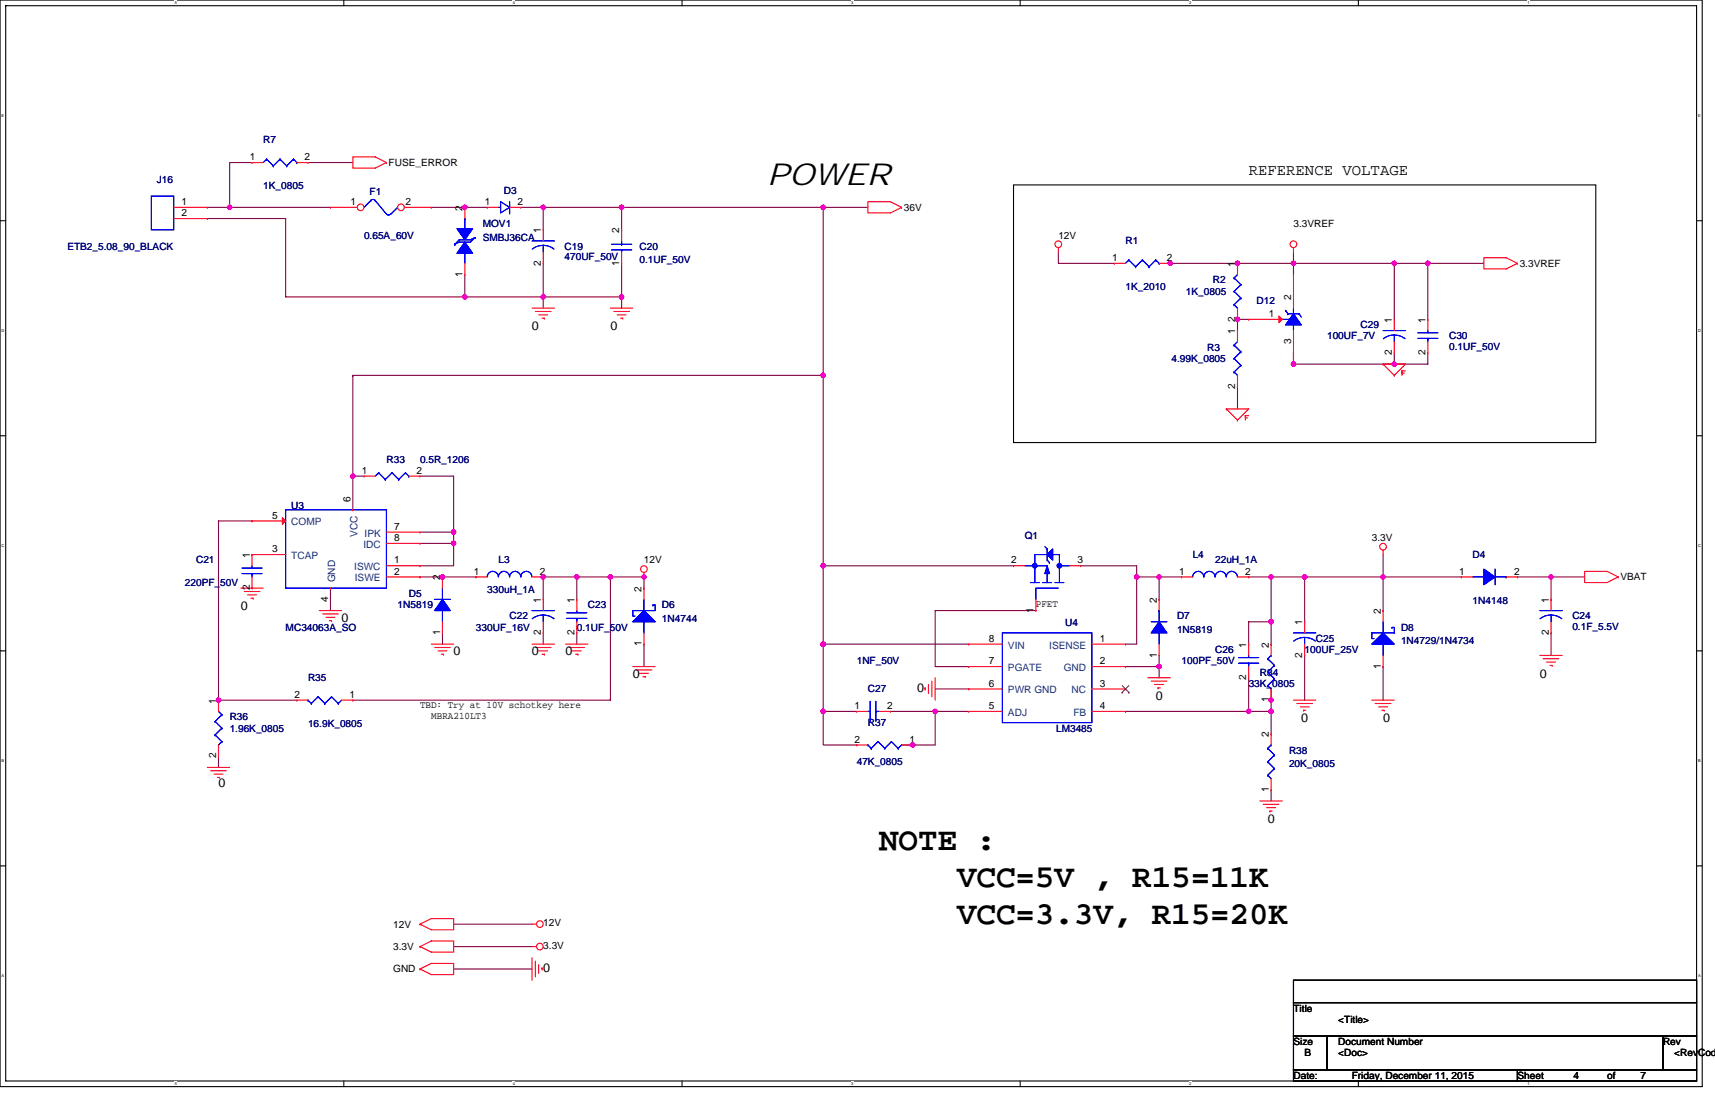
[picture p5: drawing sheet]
<svg xmlns="http://www.w3.org/2000/svg" width="432mm" height="279mm" viewBox="0 0 432 279" stroke-linecap="round" stroke-linejoin="round" font-family="sans-serif">
<path d="M0 0h428.6v273.5h-428.6zM1.4 1.4h425.8v270.7h-425.8z" fill="none" stroke="#000" stroke-width=".28"/>
<g fill="#fff">
<path d="M44 .2h.6v1.1h-.6z"/>
<path d="M44 272.3h.6v1.1h-.6z"/>
</g>
<path d="M86.6 0v1.4M86.6 272.1v1.4" fill="none" stroke="#000" stroke-width=".28"/>
<g fill="#fff">
<path d="M129.1 .2h.6v1.1h-.6z"/>
<path d="M129.1 272.3h.6v1.1h-.6z"/>
</g>
<path d="M171.7 0v1.4M171.7 272.1v1.4" fill="none" stroke="#000" stroke-width=".28"/>
<g fill="#fff">
<path d="M214.3 .2h.5v1.1h-.5z"/>
<path d="M214.3 272.3h.5v1.1h-.5z"/>
</g>
<path d="M256.9 0v1.4M256.9 272.1v1.4" fill="none" stroke="#000" stroke-width=".28"/>
<g fill="#fff">
<path d="M299.4 .2h.6v1.1h-.6z"/>
<path d="M299.4 272.3h.6v1.1h-.6z"/>
</g>
<path d="M342 0v1.4M342 272.1v1.4" fill="none" stroke="#000" stroke-width=".28"/>
<g fill="#fff">
<path d="M384.6 .2h.5v1.1h-.5z"/>
<path d="M384.6 272.3h.5v1.1h-.5z"/>
<path d="M.4 28.5h.6v1.1h-.6z"/>
<path d="M427.5 28.5h.7v1.1h-.7z"/>
<path d="M.4 82.6h.7v1.1h-.7z"/>
<path d="M427.5 82.6h.7v1.1h-.7z"/>
</g>
<path d="M0 55.6h1.4M427.2 55.6h1.4" fill="none" stroke="#000" stroke-width=".28"/>
<g fill="#fff">
<path d="M.4 136.7h.7v1.2h-.7z"/>
<path d="M427.5 136.7h.7v1.2h-.7z"/>
</g>
<path d="M0 109.7h1.4M427.2 109.7h1.4" fill="none" stroke="#000" stroke-width=".28"/>
<g fill="#fff">
<path d="M.4 190.9h.6v1.1h-.6z"/>
<path d="M427.5 190.9h.7v1.1h-.7z"/>
</g>
<path d="M0 163.8h1.4M427.2 163.8h1.4" fill="none" stroke="#000" stroke-width=".28"/>
<g fill="#fff">
<path d="M.4 245h.6v1.1h-.6z"/>
<path d="M427.5 245h.7v1.1h-.7z"/>
</g>
<path d="M255.2 46.5h146.6v64.9h-146.6zM0 218h1.4M427.2 218h1.4M325.7 246.7h101.5v5.7h-101.5zM325.7 252.4h101.5v8.4h-101.5zM325.7 260.8h8.4v8.5h-8.4zM325.7 269.3h56.4v2.8h-56.4zM334.1 260.8h84.6v8.5h-84.6zM382.1 269.3h45.1v2.8h-45.1zM418.7 260.8h8.5v8.5h-8.5z" fill="none" stroke="#000" stroke-width=".28"/>
<g fill="none" stroke="#800040" stroke-width=".28">
<path d="M52.2 55h19.7v19.7h45.1M57.8 52.2h.1M57.8 52.2h25.4M63.5 40.9h-5.7v11.3h-5.6M77.6 40.9h11.2M108.6 52.2h8.4M117 52.2h.1M117 52.2h5.7M131.1 52.2h5.7M136.8 52.2v5.6M136.8 52.2h.1M136.8 52.2h81.7"/>
<path d="M156.5 52.2v5.6M156.5 52.2h.1M207.3 52.2h.1M207.3 52.2v42.3h-118.5M117 74.7h.1M117 69.1v5.6M117 74.7h39.5M136.8 74.7h.1M136.8 66.3v11.3M156.5 74.7v2.9M156.5 66.3v8.4M266.5 63.5v2.8h14.1"/>
<path d="M294.7 66.3h.1M294.7 66.3h78.9M311.6 66.3h.1M325.7 66.3v2.8M325.7 66.3h.1M325.7 63.5v2.8M351 66.3h.1M351 66.3v14.1M359.5 66.3h.1M359.5 66.3v14.1M88.8 94.5h.1M88.8 94.5v25.3"/>
<path d="M207.3 94.5h.1M207.3 94.5v47.9M311.6 80.4v2.8M311.6 80.4h.1M311.6 97.3v5.6M311.6 80.4h2.8M325.7 88.8v2.9M325.7 91.7h.1M325.7 91.7h25.3M351 88.8v2.9M359.5 88.8v2.9h-8.5M88.8 119.8v8.5"/>
<path d="M88.8 119.8h2.9M105.7 119.8h8.5v14.1M55 131.1h.1M55 131.1v45.1h19.7M55 131.1h8.5M105.7 133.9h8.5M105.7 136.8h8.5M114.2 136.8h.1M114.2 133.9v8.5h-8.5M114.2 133.9h.1M348.2 139.6v5.6M83.2 148v5.7"/>
<path d="M105.7 145.2h5.7M111.4 145.2h.1M111.4 159.3v2.8M111.4 145.2h8.4M136.8 159.3v2.8M136.8 145.2v5.7M136.8 145.2h.1M136.8 145.2h25.3M145.2 145.2h.1M145.2 145.2v5.7M145.2 159.3v2.8M153.7 145.2h.1"/>
<path d="M153.7 145.2v31h-64.9M162.1 145.2h.1M162.1 145.2v2.8M207.3 142.4v19.7M207.3 142.4h.1M207.3 142.4h47.9M260.8 153.7h-25.3v14.1h8.4M272.1 142.4h14.1v2.8M286.2 145.2h.1M286.2 145.2v16.9h-2.8M286.2 145.2h5.6M291.8 145.2h.1"/>
<path d="M291.8 145.2h5.7M291.8 145.2v5.7M314.4 145.2h5.6M320 156.5h-5.6v5.6M320 145.2v16.9M320 145.2h.1M320 145.2h28.2M328.5 145.2h.1M328.5 145.2v11.3M348.2 145.2h19.8M348.2 145.2v8.5M382.1 145.2h8.4"/>
<path d="M390.5 159.3v5.7M390.5 145.2h.1M390.5 145.2h8.5M390.5 145.2v5.7M162.1 162.1v5.7M207.3 179.1v8.4h8.4M207.3 179.1h.1M207.3 162.1v17h8.4M207.3 162.1h.1M207.3 162.1h36.6M224.2 179.1h11.3M235.5 179.1h8.4"/>
<path d="M235.5 179.1h.1M235.5 173.4h8.4M235.5 179.1v8.4h-5.7M283.4 179.1h31M283.4 167.8h.1M283.4 167.8h8.4M291.8 165v2.8M291.8 167.8v2.8M314.4 170.6v8.5M314.4 179.1h.1M314.4 179.1h5.6M320 173.4v2.8"/>
<path d="M320 176.2h.1M320 179.1v5.6M320 176.2v2.9M328.5 165v11.2M348.2 167.8v8.4M55 190.3v2.9M227 187.5h2.8M229.8 187.5h.1M320 198.8v2.8M114.2 238.3h19.7M114.2 232.6h19.7M114.2 243.9h19.7"/>
</g>
<g fill="#f0f" stroke="#f0f" stroke-width=".28">
<circle cx="156.5" cy="74.7" r=".56"/>
<circle cx="136.8" cy="74.7" r=".55"/>
<circle cx="117" cy="74.7" r=".55"/>
<circle cx="57.8" cy="52.2" r=".56"/>
<circle cx="207.2" cy="52.2" r=".55"/>
<circle cx="117" cy="52.2" r=".55"/>
<circle cx="136.8" cy="52.2" r=".55"/>
<circle cx="390.5" cy="145.2" r=".55"/>
<circle cx="162.1" cy="145.2" r=".55"/>
<circle cx="153.7" cy="145.2" r=".55"/>
<circle cx="114.2" cy="136.8" r=".56"/>
<circle cx="55" cy="176.2" r=".55"/>
<circle cx="145.2" cy="145.2" r=".55"/>
<circle cx="111.4" cy="145.2" r=".55"/>
<circle cx="114.2" cy="133.9" r=".56"/>
<circle cx="136.8" cy="145.2" r=".55"/>
<circle cx="320" cy="176.2" r=".55"/>
<circle cx="286.2" cy="145.2" r=".55"/>
<circle cx="291.8" cy="145.2" r=".55"/>
<circle cx="207.2" cy="142.4" r=".56"/>
<circle cx="235.4" cy="179" r=".55"/>
<circle cx="229.8" cy="187.5" r=".55"/>
<circle cx="320" cy="156.5" r=".56"/>
<circle cx="320" cy="179" r=".55"/>
<circle cx="314.4" cy="179" r=".55"/>
<circle cx="207.2" cy="179" r=".55"/>
<circle cx="207.2" cy="162.1" r=".55"/>
<circle cx="328.5" cy="145.2" r=".55"/>
<circle cx="348.2" cy="145.2" r=".55"/>
<circle cx="291.8" cy="167.8" r=".55"/>
<circle cx="320" cy="145.2" r=".55"/>
<circle cx="207.2" cy="94.5" r=".55"/>
<circle cx="156.5" cy="52.2" r=".56"/>
<circle cx="88.8" cy="119.8" r=".55"/>
<circle cx="351" cy="66.3" r=".55"/>
<circle cx="325.7" cy="66.3" r=".56"/>
<circle cx="311.6" cy="66.3" r=".56"/>
<circle cx="359.5" cy="66.3" r=".55"/>
<circle cx="351" cy="91.6" r=".55"/>
<circle cx="325.7" cy="91.6" r=".56"/>
<circle cx="311.6" cy="80.4" r=".56"/>
<circle cx="294.6" cy="66.3" r=".55"/>
</g>
<g fill="none" stroke="#f00" stroke-width=".28">
<path d="M88.8 39.5h5.7l2.8 1.4-2.8 1.4h-5.7zM97.3 40.9h.1M136.8 57.8h.1M136.8 57.8v2.8M218.5 50.8h5.7l2.8 1.4-2.8 1.4h-5.7zM227 52.2h.1M133.9 77.6h5.7M134.8 78.4h3.9M135.6 79.2h2.3M136.8 66.3h.1M136.8 63.5v2.8M153.7 77.6h5.6"/>
<path d="M154.5 78.4h4M155.4 79.2h2.2M266.5 62.3v1.2M325.7 62.3v1.2M373.6 64.9h5.6l2.9 1.4-2.9 1.4h-5.6zM382.1 66.3h.1M136.5 80.1h.6M137.1 80.1h.1M156.2 80.1h.6M156.8 80.1h.1M348.2 91.7h5.7l-2.9 2.8M348.2 91.7h.1"/>
<path d="M348.2 91.7l2.8 2.8M351 94.5h.1M351 80.4h.1M351 88.8h.1M351 80.4v2.8M351 86v2.8M353 93.3h.9M353 93.6v-.3v1.2M353 93.9h.1M353 93.9h.6M308.8 102.9h5.6l-2.8 2.8M308.8 102.9h.1"/>
<path d="M308.8 102.9l2.8 2.8M311.6 105.7h.1M313.5 104.6h.9M313.5 104.9v-.3v1.1M313.5 105.2h.6M348.2 138.5v1.1M60.6 148h5.7M61.5 148.9h3.9M62.3 149.7h2.3M63.2 150.6h.6M63.8 150.6h.1M80.4 153.7h5.6"/>
<path d="M81.2 154.5h4M82.1 155.4h2.2M82.9 156.2h.6M83.5 156.2h.1M162.1 144.1v1.1M399 143.8h5.6l2.8 1.4-2.8 1.4h-5.6zM407.4 145.2h.1M55 176.2h.1M55 176.2v2.9M74.7 176.2h.1M74.7 176.2h2.9M86 176.2h2.8"/>
<path d="M88.8 176.2h.1M108.6 162.1h5.6M109.4 163h4M110.3 163.8h2.2M111.1 164.7h.6M111.7 164.7h.1M133.9 162.1h5.7M134.8 163h3.9M135.6 163.8h2.3M136.5 164.7h.6M137.1 164.7h.1M142.4 162.1h5.6"/>
<path d="M143.3 163h3.9M144.1 163.8h2.2M144.9 164.7h.6M145.5 164.7h.1M159.3 167.8h5.7M160.2 168.6h3.9M161 169.5h2.3M161.9 170.3h.5M162.4 170.3h.1M232.9 173.1h.1M232.9 173.1v.6M233.8 172.3v2.2"/>
<path d="M234.6 171.4v4M235.5 170.6v5.6M289 170.6h5.7M289.9 171.4h3.9M290.7 172.3h2.3M291.5 173.1h.1M291.5 173.1h.6M325.7 176.2h5.6M326.5 177.1h4M327.4 177.9h2.2M328.2 178.8h.1M328.2 178.8h.6"/>
<path d="M345.4 176.2h5.6M346.2 177.1h4M347.1 177.9h2.3M347.9 178.8h.6M348.5 178.8h.1M387.7 165h5.6M388.5 165.8h4M389.4 166.7h2.2M390.2 167.5h.6M390.8 167.5h.1M52.2 193.2h5.6M53 194h4"/>
<path d="M53.9 194.9h2.2M54.7 195.7h.6M55 190.3h.1M55 187.5v2.8M55.3 195.7h.1M317.2 201.6h5.7M318.1 202.5h3.9M318.9 203.3h2.3M319.7 204.2h.1M319.7 204.2h.6M105.7 238.3l2.9-1.4h5.6v2.8h-5.6zM105.7 238.3h.1"/>
<path d="M105.7 232.6l2.9-1.4h5.6v2.8h-5.6zM105.7 232.6h.1M133.9 238.3h1.2M133.9 232.6h1.2M105.7 243.9l2.9-1.4h5.6v2.8h-5.6zM105.7 243.9h.1M133.9 241.1v5.6M134.8 241.9v4M135.6 242.8v2.2M136.5 243.6h.1M136.5 243.6v.6"/>
<circle cx="266.5" cy="61.5" r=".84"/>
<circle cx="325.7" cy="61.5" r=".84"/>
<circle cx="348.2" cy="137.6" r=".84"/>
<circle cx="162.1" cy="143.2" r=".84"/>
<circle cx="135.9" cy="238.3" r=".84"/>
<circle cx="135.9" cy="232.6" r=".84"/>
</g>
<g fill="none" stroke="#00f" stroke-width=".28">
<path d="M93.3 50.5l.6-.3 .6 .3M93.3 50.5h.1M93.3 50.5l-1.6 1.7M94.5 50.5h.1M94.5 50.5l2.8 3.4M97.3 53.8a.55 .55 0 0 0 .5 .3 .55 .55 0 0 0 .5-.3M100.1 52.2h.1M100.1 52.2l-1.7 1.7M133.9 60.6h5.7M136.8 61.8l1.4 .2 1.3 .7M136.8 61.8l-1.5 .2-1.3 .7M136.8 61.8v1.7"/>
<path d="M348.2 83.2h5.7M351 84.3l1.5 .3 1.3 .7M351 84.3l-1.4 .3-1.3 .7M351 84.3v1.7M55 179.1l.9 .8M55.9 179.9h.1M55.9 179.9l-1.7 1.7M77.6 176.2h.1M77.6 176.2l.8 .9M78.4 177.1h.1M80.1 175.4h.1M80.1 175.4l1.7 1.7"/>
<path d="M80.1 175.4l-1.7 1.7M81.8 177.1h.1M83.5 175.4h.1M83.5 175.4l1.7 1.7M83.5 175.4l-1.7 1.7M85.2 177.1h.1M86 176.2l-.8 .9M54.2 181.6h.1M54.2 185h.1M54.2 181.6l1.7 1.7M54.2 185l1.7 1.7M55 187.5h.1"/>
<path d="M55.9 183.3h.1M55.9 186.7h.1M55.9 183.3l-1.7 1.7M55.9 186.7l-.9 .8"/>
</g>
<circle cx="90.8" cy="52.2" r=".84" fill="#fff" stroke="#f00" stroke-width=".28"/>
<path d="M83.2 52.2h.1M83.2 52.2h6.8" fill="none" stroke="#f00" stroke-width=".28"/>
<circle cx="101" cy="52.2" r=".84" fill="#fff" stroke="#f00" stroke-width=".28"/>
<g fill="none" stroke="#f00" stroke-width=".28">
<path d="M43.7 52.2h8.5M43.7 55h8.5M52.2 52.2h.1M52.2 55h.1M63.5 40.9h.1M63.5 40.9h2.8M74.7 40.9h2.9M77.6 40.9h.1M101.8 52.2h6.8M108.6 52.2h.1M117 52.2h.1M117 52.2v2.8"/>
<path d="M122.7 52.2h.1M122.7 52.2h2.8M128.3 52.2h2.8M131.1 52.2h.1M156.5 57.8h.1M156.5 57.8v2.8M117 69.1h.1M117 66.3v2.8M156.5 66.3h.1M156.5 63.5v2.8M280.6 66.3h.1M280.6 66.3h2.8"/>
<path d="M291.8 66.3h2.9M294.7 66.3h.1M311.6 66.3h.1M311.6 66.3v2.8M311.6 77.6v2.8M325.7 69.1h.1M325.7 69.1v8.5M311.6 83.2h.1M311.6 97.3h.1M311.6 80.4h.1M311.6 83.2v2.8M311.6 94.5v2.8"/>
<path d="M314.4 80.4h.1M314.4 80.4h8.5M325.7 91.7h.1M325.7 83.2v8.5M359.5 80.4h.1M359.5 88.8h.1M359.5 80.4v2.8M359.5 86v2.8M91.7 119.8h.1M91.7 119.8h2.8M102.9 119.8h2.8M105.7 119.8h.1"/>
<path d="M63.5 139.6h.1M63.5 131.1h.1M63.5 139.6v2.8M63.5 131.1h8.4M63.5 139.6h8.4M88.8 128.3h.1M97.3 133.9h8.4M97.3 136.8h8.4M105.7 133.9h.1M105.7 136.8h.1M63.5 148h.1M63.5 145.2v2.8"/>
<path d="M83.2 148h.1M97.3 145.2h8.4M97.3 142.4h8.4M105.7 142.4h.1M105.7 145.2h.1M111.4 159.3h.1M111.4 145.2h.1M111.4 145.2v2.8M111.4 156.5v2.8M119.8 145.2h.1M119.8 145.2h2.9M133.9 145.2h2.9"/>
<path d="M136.8 150.9h.1M136.8 159.3h.1M136.8 145.2h.1M136.8 150.9v2.8M136.8 156.5v2.8M145.2 150.9h.1M145.2 159.3h.1M145.2 150.9v2.8M145.2 156.5v2.8M162.1 148h.1M162.1 148v2.9M162.1 159.3v2.8"/>
<path d="M255.2 142.4h.1M255.2 142.4h2.8M260.8 153.7h.1M260.8 150.9v2.8M269.3 142.4h2.8M272.1 142.4h.1M291.8 150.9h.1M291.8 150.9v2.8M297.5 145.2h.1M297.5 145.2h2.8M311.6 145.2h2.8M314.4 145.2h.1"/>
<path d="M328.5 156.5h.1M328.5 156.5v2.8M348.2 153.7h.1M348.2 153.7v2.8M368 145.2h.1M368 145.2h2.8M379.2 145.2h2.9M382.1 145.2h.1M390.5 150.9h.1M390.5 159.3h.1M390.5 150.9v2.8M390.5 156.5v2.8"/>
<path d="M162.1 162.1h.1M215.7 179.1h.1M215.7 179.1h2.8M221.4 179.1h2.8M224.2 179.1h.1M243.9 179.1h.1M243.9 173.4h.1M243.9 167.8h.1M243.9 162.1h.1M243.9 162.1h8.5M243.9 167.8h8.5M243.9 173.4h8.5"/>
<path d="M243.9 179.1h8.5M274.9 162.1h8.5M274.9 167.8h8.5M274.9 173.4h8.5M274.9 179.1h8.5M283.4 162.1h.1M283.4 167.8h.1M283.4 173.4h.1M283.4 179.1h.1M291.8 165h.1M291.8 162.1v2.9M314.4 162.1h.1"/>
<path d="M314.4 170.6h.1M314.4 162.1v2.9M314.4 167.8v2.8M320 176.2h.1M320 162.1h.1M320 162.1v2.9M320 173.4v2.8M328.5 165h.1M328.5 162.1v2.9M348.2 167.8h.1M348.2 165v2.8M215.7 187.5h.1"/>
<path d="M215.7 187.5h2.8M227 187.5h2.8M229.8 187.5h.1M320 198.8h.1M320 184.7h.1M320 184.7v2.8M320 196v2.8"/>
</g>
<g fill="#00f" stroke="#00f" stroke-width=".28">
<path d="M159.3 156.5l2.8-2.8 2.9 2.8z" fill-rule="evenodd"/>
<path d="M159.3 156.5l2.8-2.8 2.9 2.8z" fill-rule="evenodd"/>
<path d="M291.8 156.5l2 2.8h-3.9z" fill-rule="evenodd"/>
<path d="M291.8 156.5l2 2.8h-3.9z" fill-rule="evenodd"/>
<path d="M117 60.9l2 2.9h-3.9z" fill-rule="evenodd"/>
<path d="M115.1 57.6h3.9l-2 2.8z" fill-rule="evenodd"/>
<path d="M117 60.9l2 2.9h-3.9z" fill-rule="evenodd"/>
<path d="M115.1 57.6h3.9l-2 2.8z" fill-rule="evenodd"/>
<path d="M345.4 162.1l2.8-2.8 2.8 2.8z" fill-rule="evenodd"/>
<path d="M345.4 162.1l2.8-2.8 2.8 2.8z" fill-rule="evenodd"/>
<path d="M373.6 143.3l2.8 1.9-2.8 2z" fill-rule="evenodd"/>
<path d="M373.6 143.3l2.8 1.9-2.8 2z" fill-rule="evenodd"/>
<path d="M265 138.2v2.8l-1.3-1.4z" fill-rule="evenodd"/>
<path d="M263.7 142.4l.5 2h-1.1z" fill-rule="evenodd"/>
<path d="M265 138.2v2.8l-1.3-1.4z" fill-rule="evenodd"/>
<path d="M263.7 142.4l.5 2h-1.1z" fill-rule="evenodd"/>
<path d="M111.4 150.9l2 2.8h-4z" fill-rule="evenodd"/>
<path d="M111.4 150.9l2 2.8h-4z" fill-rule="evenodd"/>
<path d="M325.7 79l1.9 2.8h-3.9z" fill-rule="evenodd"/>
<path d="M325.7 79l1.9 2.8h-3.9z" fill-rule="evenodd"/>
<circle cx="260.5" cy="142.4" r=".57"/>
<circle cx="266.7" cy="142.4" r=".57"/>
</g>
<g fill="none" stroke="#00f" stroke-width=".28">
<path d="M38.1 49.4h5.6v8.4h-5.6zM67.1 40.1h.1M67.1 40.1l-.8 .8M67.1 40.1l1.7 1.7M68.8 41.8h.1M70.5 40.1h.1M70.5 40.1l-1.7 1.7M70.5 40.1l1.7 1.7M72.2 41.8h.1M73.9 40.1h.1M73.9 40.1l-1.7 1.7M73.9 40.1l.8 .8"/>
<path d="M74.7 40.9h.1M117 55h.1M117 55v2.8M119.6 59.8l-1.2 .6h-2.8l-1.1 1.1M119.6 59.8l-1.2 1.1h-2.8l-1.1 .6M119.6 59.8h.1M125.5 52.2h.5M126 50.8l2.3 1.4-2.3 1.4zM128.3 53.6h.1M128.3 50.8v2.8M114.5 61.5h.1M117 63.5v2.8"/>
<path d="M154 61.5h5M154 62.9h5M156.5 62.9v.6M156.5 61.5h.1M156.5 60.6v.9M284.2 65.4h.1M284.2 65.4l-.8 .9M284.2 65.4l1.7 1.7M285.9 67.1h.1M287.6 65.4h.1M287.6 65.4l-1.7 1.7M287.6 65.4l1.7 1.7"/>
<path d="M289.3 67.1h.1M291 65.4h.1M291 65.4l-1.7 1.7M291 65.4l.8 .9M291.8 66.3h.1M310.7 70h.1M310.7 73.3h.1M310.7 76.7h.1M310.7 70l1.7 1.6M310.7 73.3l1.7 1.7M310.7 76.7l.9 .9M311.6 77.6h.1"/>
<path d="M311.6 69.1l-.9 .9M312.4 71.6h.1M312.4 75h.1M312.4 71.6l-1.7 1.7M312.4 75l-1.7 1.7M323.7 78.1h.1M323.7 78.1l.6 .9M324.3 79h.1M324.3 79h2.8M325.7 77.6v4.2M327.1 79h.1M327.1 79l.5 .8"/>
<path d="M310.7 86.9h.1M310.7 90.3h.1M310.7 93.6h.1M310.7 86.9l1.7 1.7M310.7 90.3l1.7 1.6M310.7 93.6l.9 .9M311.6 94.5h.1M311.6 86l-.9 .9M312.4 88.6h.1M312.4 91.9h.1M312.4 88.6l-1.7 1.7M312.4 91.9l-1.7 1.7"/>
<path d="M322.9 80.4h2.8v2.8M357 85.2h5M357 83.8h5M359.5 83.2v.6M359.5 85.2h.1M359.5 85.2v.8M95.3 119h.1M95.3 119l-.8 .8M95.3 119l1.7 1.7M98.7 119h.1M98.7 119l-1.7 1.7M98.7 119l1.7 1.7"/>
<path d="M102.1 119h.1M102.1 119l-1.7 1.7M102.1 119l.8 .8M102.9 119.8h.1M71.9 128.3h25.4v19.7h-25.4zM97 120.7h.1M100.4 120.7h.1M263.1 137.6l.6 .6M263.7 138.2v2.8l.5 .6M263.7 139.6h-3.2v7M263.7 138.2h.1M265 139.6h1.7v7"/>
<path d="M60.9 144.4h5.1M60.9 143h5.1M63.5 142.4v.6M63.5 144.4h.1M63.5 144.4v.8M109.4 150.9h4M111.4 153.7v2.8M111.4 148h.1M111.4 148v2.9M122.7 145.2a1.37 1.37 0 0 1 1.4-1.4 1.4 1.4 0 0 1 1.4 1.4M125.5 145.2a1.37 1.37 0 0 1 1.4-1.4 1.4 1.4 0 0 1 1.4 1.4 1.41 1.41 0 0 1 1.4-1.4 1.4 1.4 0 0 1 1.4 1.4 1.41 1.41 0 0 1 1.4-1.4 1.4 1.4 0 0 1 1.4 1.4M133.9 153.7h5.7"/>
<path d="M136.8 154.8l1.4 .2 1.3 .7M136.8 154.8l-1.5 .2-1.3 .7M136.8 154.8v1.7M142.7 155.7h5.1M142.7 154.2h5.1M145.2 153.7v.5M145.2 155.7h.1M145.2 155.7v.8M162.1 156.5v2.8M162.1 150.9v2.8M164.4 152.3h.6v1.4h-5.7v1.4h.6M164.4 152.3h.1"/>
<path d="M252.4 159.3h22.5v22.6h-22.5zM258 142.4h5.7v4.2M259.4 146.6h2.3M262.5 146.6h2.3M264.2 141.6h.1M265.6 146.6h2.3M266.5 148h-5.7v2.9M266.7 142.4h2.6M289.9 156.5h3.9M291.8 159.3v2.8M291.8 153.7h.1M291.8 153.7v2.8"/>
<path d="M300.3 145.2a1.38 1.38 0 0 1 1.4-1.4 1.4 1.4 0 0 1 1.4 1.4 1.42 1.42 0 0 1 1.4-1.4 1.42 1.42 0 0 1 1.4 1.4M305.9 145.2a1.37 1.37 0 0 1 1.4-1.4 1.4 1.4 0 0 1 1.4 1.4 1.42 1.42 0 0 1 1.4-1.4h.1a1.4 1.4 0 0 1 1.4 1.4M325.7 159.3h5.6M348.2 156.5v2.8M350.5 157.9h.5v1.4h-5.6v1.4h.6M350.5 157.9h.1M370.8 145.2h2.8M376.4 143.3v3.9M376.4 145.2h2.8M379.2 145.2h.1M387.7 153.7h5.6M390.5 154.8l1.4 .2 1.3 .7"/>
<path d="M390.5 154.8l-1.5 .2-1.2 .7M390.5 154.8v1.7M218.5 179.1h.6M219.1 176.5v5.1M220.5 176.5v5.1M220.5 179.1h.1M220.5 179.1h.9M311.8 166.9h5.1M311.8 165.5h5.1M314.4 165v.5M314.4 166.9h.1M314.4 166.9v.9"/>
<path d="M319.2 172.6h.1M319.2 169.2h.1M319.2 165.8h.1M319.2 172.6l.8 .8M319.2 169.2l1.7 1.7M319.2 165.8l1.7 1.7M320 165h.1M320 165l-.8 .8M320.9 170.9h.1M320.9 167.5h.1M320.9 170.9l-1.7 1.7M320.9 167.5l-1.7 1.7"/>
<path d="M325.7 161.4a4.5 4.5 0 0 1 5.5 0M328.5 160.4v1.7M348.2 162.1v2.9M218.5 187.5h.1M218.5 187.5l.9 .9M219.4 188.4h.1M221.1 186.7h.1M221.1 186.7l1.7 1.7M221.1 186.7l-1.7 1.7M222.8 188.4h.1M224.5 186.7h.1M224.5 186.7l1.6 1.7"/>
<path d="M224.5 186.7l-1.7 1.7M226.1 188.4h.1M227 187.5l-.9 .9M319.2 195.1h.1M319.2 191.7h.1M319.2 188.4h.1M319.2 195.1l.8 .9M319.2 191.7l1.7 1.7M319.2 188.4l1.7 1.7M320 187.5h.1M320 187.5l-.8 .9M320.9 193.4h.1"/>
<path d="M320.9 190.1h.1M320.9 193.4l-1.7 1.7M320.9 190.1l-1.7 1.6"/>
</g>
<g fill="#f00" stroke="#f00" stroke-width=".28">
<path d="M71.1 130.3l.8 .8-.8 .9z"/>
<path d="M322 79.5l.9 .9-.9 .8z"/>
</g>
<path d="M282.5 174.3h.1M282.5 172.6l1.7 1.7M284.2 172.6l-1.7 1.7M284.2 174.3h.1" fill="none" stroke="#804000" stroke-width=".25"/>
<g fill="#f0f" stroke="#f0f" stroke-width=".28">
<circle cx="156.5" cy="74.7" r=".56"/>
<circle cx="136.8" cy="74.7" r=".55"/>
<circle cx="117" cy="74.7" r=".55"/>
<circle cx="57.8" cy="52.2" r=".56"/>
<circle cx="207.2" cy="52.2" r=".55"/>
<circle cx="117" cy="52.2" r=".55"/>
<circle cx="136.8" cy="52.2" r=".55"/>
<circle cx="390.5" cy="145.2" r=".55"/>
<circle cx="162.1" cy="145.2" r=".55"/>
<circle cx="153.7" cy="145.2" r=".55"/>
<circle cx="114.2" cy="136.8" r=".56"/>
<circle cx="55" cy="176.2" r=".55"/>
<circle cx="145.2" cy="145.2" r=".55"/>
<circle cx="111.4" cy="145.2" r=".55"/>
<circle cx="114.2" cy="133.9" r=".56"/>
<circle cx="136.8" cy="145.2" r=".55"/>
<circle cx="320" cy="176.2" r=".55"/>
<circle cx="286.2" cy="145.2" r=".55"/>
<circle cx="291.8" cy="145.2" r=".55"/>
<circle cx="207.2" cy="142.4" r=".56"/>
<circle cx="235.4" cy="179" r=".55"/>
<circle cx="229.8" cy="187.5" r=".55"/>
<circle cx="320" cy="156.5" r=".56"/>
<circle cx="320" cy="179" r=".55"/>
<circle cx="314.4" cy="179" r=".55"/>
<circle cx="207.2" cy="179" r=".55"/>
<circle cx="207.2" cy="162.1" r=".55"/>
<circle cx="328.5" cy="145.2" r=".55"/>
<circle cx="348.2" cy="145.2" r=".55"/>
<circle cx="291.8" cy="167.8" r=".55"/>
<circle cx="320" cy="145.2" r=".55"/>
<circle cx="207.2" cy="94.5" r=".55"/>
<circle cx="156.5" cy="52.2" r=".56"/>
<circle cx="88.8" cy="119.8" r=".55"/>
<circle cx="351" cy="66.3" r=".55"/>
<circle cx="325.7" cy="66.3" r=".56"/>
<circle cx="311.6" cy="66.3" r=".56"/>
<circle cx="359.5" cy="66.3" r=".55"/>
<circle cx="351" cy="91.6" r=".55"/>
<circle cx="325.7" cy="91.6" r=".56"/>
<circle cx="311.6" cy="80.4" r=".56"/>
<circle cx="294.6" cy="66.3" r=".55"/>
</g>
<g font-size="8.2">
<text x="221.4" y="214.1">NOTE :</text>
<text x="241" y="223.3">VCC=5V , R15=11K</text>
<text x="241" y="232.6">VCC=3.3V, R15=20K</text>
</g>
<text font-size="7.6" x="193.2" y="46.5">POWER</text>
<text font-size="3.9" x="314.4" y="44">REFERENCE VOLTAGE</text>
<g font-size="3.1">
<text x="133.9" y="83.2">0</text>
<text x="153.7" y="83.2">0</text>
<text x="60.6" y="153.6">0</text>
<text x="86" y="156.5">0</text>
<text x="114.2" y="164.9">0</text>
<text x="133.9" y="164.9">0</text>
<text x="142.4" y="164.9">0</text>
<text x="159.3" y="170.6">0</text>
<text x="387.7" y="170.6">0</text>
<text x="230.9" y="174.2">0</text>
<text x="291" y="176.2">0</text>
<text x="327.6" y="181.8">0</text>
<text x="348.2" y="181.8">0</text>
<text x="55" y="198.2">0</text>
<text x="319.2" y="207.2">0</text>
<text x="136.8" y="244.7">0</text>
</g>
<g font-size="2.5">
<text x="62.9" y="40.3">1</text>
<text x="76.7" y="40.3">2</text>
<text x="97.9" y="41.7">FUSE_ERROR</text>
<text x="45.7" y="51.6">1</text>
<text x="88.3" y="51.6">1</text>
<text x="102.1" y="51.6">2</text>
<text x="116.4" y="53" transform="rotate(-90 116.4 53)">2</text>
<text x="122.1" y="51.6">1</text>
<text x="130.3" y="51.6">2</text>
<text x="227.6" y="53">36V</text>
<text x="45.7" y="54.4">2</text>
<text x="136.2" y="58.7" transform="rotate(-90 136.2 58.7)">1</text>
<text x="155.9" y="58.7" transform="rotate(-90 155.9 58.7)">2</text>
<text x="325.7" y="57.3">3.3VREF</text>
<text x="266.5" y="60.1">12V</text>
<text x="280" y="65.7">1</text>
<text x="293.8" y="65.7">2</text>
<text x="116.4" y="69.7" transform="rotate(-90 116.4 69.7)">1</text>
<text x="136.2" y="66.8" transform="rotate(-90 136.2 66.8)">2</text>
<text x="155.9" y="66.8" transform="rotate(-90 155.9 66.8)">1</text>
<text x="311" y="67.1" transform="rotate(-90 311 67.1)">1</text>
<text x="382.6" y="67.1">3.3VREF</text>
<text x="325.1" y="75.6" transform="rotate(-90 325.1 75.6)">2</text>
<text x="311" y="80.9" transform="rotate(-90 311 80.9)">2</text>
<text x="319.5" y="79.8">1</text>
<text x="350.5" y="81.2" transform="rotate(-90 350.5 81.2)">1</text>
<text x="358.9" y="81.2" transform="rotate(-90 358.9 81.2)">1</text>
<text x="311" y="84.1" transform="rotate(-90 311 84.1)">1</text>
<text x="325.1" y="86.6" transform="rotate(-90 325.1 86.6)">3</text>
<text x="350.5" y="89.4" transform="rotate(-90 350.5 89.4)">2</text>
<text x="358.9" y="89.4" transform="rotate(-90 358.9 89.4)">2</text>
<text x="311" y="97.9" transform="rotate(-90 311 97.9)">2</text>
<text x="91.1" y="119.3">1</text>
<text x="104.9" y="119.3">2</text>
<text x="68.5" y="130.5">5</text>
<text x="88.2" y="126.3" transform="rotate(-90 88.2 126.3)">6</text>
<text x="99.3" y="133.4">7</text>
<text x="99.3" y="136.2">8</text>
<text x="345.4" y="136.2">3.3V</text>
<text x="62.9" y="140.4" transform="rotate(-90 62.9 140.4)">1</text>
<text x="68.5" y="139">3</text>
<text x="99.3" y="141.8">1</text>
<text x="162.1" y="141.8">12V</text>
<text x="254.6" y="141.8">2</text>
<text x="271.3" y="141.8">3</text>
<text x="62.9" y="148.6" transform="rotate(-90 62.9 148.6)">2</text>
<text x="99.3" y="144.6">2</text>
<text x="110.8" y="146.1" transform="rotate(-90 110.8 146.1)">2</text>
<text x="119.3" y="144.6">1</text>
<text x="135.9" y="144.6">2</text>
<text x="161.5" y="148.9" transform="rotate(-90 161.5 148.9)">2</text>
<text x="296.9" y="144.6">1</text>
<text x="313.5" y="144.6">2</text>
<text x="367.4" y="144.6">1</text>
<text x="381.2" y="144.6">2</text>
<text x="408" y="146.1">VBAT</text>
<text x="82.6" y="151.4" transform="rotate(-90 82.6 151.4)">4</text>
<text x="136.2" y="151.7" transform="rotate(-90 136.2 151.7)">1</text>
<text x="144.6" y="151.7" transform="rotate(-90 144.6 151.7)">1</text>
<text x="260.2" y="154.3" transform="rotate(-90 260.2 154.3)">1</text>
<text x="260.8" y="152.9">PFET</text>
<text x="291.3" y="151.7" transform="rotate(-90 291.3 151.7)">2</text>
<text x="347.6" y="154.5" transform="rotate(-90 347.6 154.5)">2</text>
<text x="389.9" y="151.7" transform="rotate(-90 389.9 151.7)">1</text>
<text x="110.8" y="159.9" transform="rotate(-90 110.8 159.9)">1</text>
<text x="136.2" y="159.9" transform="rotate(-90 136.2 159.9)">2</text>
<text x="144.6" y="159.9" transform="rotate(-90 144.6 159.9)">2</text>
<text x="249" y="161.5">8</text>
<text x="276.9" y="161.5">1</text>
<text x="327.9" y="157.4" transform="rotate(-90 327.9 157.4)">1</text>
<text x="389.9" y="159.9" transform="rotate(-90 389.9 159.9)">2</text>
<text x="161.5" y="162.7" transform="rotate(-90 161.5 162.7)">1</text>
<text x="249" y="167.2">7</text>
<text x="276.9" y="167.2">2</text>
<text x="291.3" y="165.5" transform="rotate(-90 291.3 165.5)">1</text>
<text x="313.8" y="163" transform="rotate(-90 313.8 163)">1</text>
<text x="319.4" y="163" transform="rotate(-90 319.4 163)">2</text>
<text x="327.9" y="165.5" transform="rotate(-90 327.9 165.5)">2</text>
<text x="249" y="172.8">6</text>
<text x="276.9" y="172.8">3</text>
<text x="313.8" y="171.2" transform="rotate(-90 313.8 171.2)">2</text>
<text x="347.6" y="168.4" transform="rotate(-90 347.6 168.4)">1</text>
<text x="54.4" y="177.1" transform="rotate(-90 54.4 177.1)">1</text>
<text x="74.2" y="175.6">2</text>
<text x="88" y="175.6">1</text>
<text x="105.7" y="178.2">TBD: Try at 10V schotkey here</text>
<text x="215.1" y="178.5">1</text>
<text x="223.3" y="178.5">2</text>
<text x="249" y="178.5">5</text>
<text x="276.9" y="178.5">4</text>
<text x="319.4" y="176.8" transform="rotate(-90 319.4 176.8)">1</text>
<text x="108.6" y="181.1">MBRA210LT3</text>
<text x="319.4" y="185.5" transform="rotate(-90 319.4 185.5)">2</text>
<text x="54.4" y="190.9" transform="rotate(-90 54.4 190.9)">2</text>
<text x="215.1" y="186.9">2</text>
<text x="229" y="186.9">1</text>
<text x="319.4" y="199.4" transform="rotate(-90 319.4 199.4)">1</text>
<text x="99" y="233.5">12V</text>
<text x="136.8" y="233.2">12V</text>
<text x="99" y="239.1">3.3V</text>
<text x="136.8" y="238.8">3.3V</text>
<text x="99" y="244.8">GND</text>
<text x="325.7" y="254.6">Title</text>
<text x="337" y="257.4">&lt;Title&gt;</text>
<text x="325.7" y="263.1">Size</text>
<text x="337" y="263.1">Document Number</text>
<text x="418.7" y="263.1">Rev</text>
<text x="328.5" y="265.9">B</text>
<text x="337" y="265.9">&lt;Doc&gt;</text>
<text x="421.5" y="265.9">&lt;RevCod</text>
<text x="325.7" y="271.5">Date:</text>
<text x="340.3" y="271.5">Friday, December 11, 2015</text>
<text x="382.1" y="271.5">Sheet</text>
<text x="396.2" y="271.5">4</text>
<text x="404.6" y="271.5">of</text>
<text x="413.1" y="271.5">7</text>
</g>
<g font-size="2.5" fill="#000080">
<text x="66.3" y="36.1">R7</text>
<text x="39.5" y="46">J16</text>
<text x="66.3" y="47.7">1K_0805</text>
<text x="93.1" y="49.1">F1</text>
<text x="126.9" y="48.8">D3</text>
<text x="121.5" y="57.3">MOV1</text>
<text x="17" y="62.9">ETB2_5.08_90_BLACK</text>
<text x="91.7" y="60.1">0.65A_60V</text>
<text x="121.5" y="60.6">SMBJ36CA</text>
<text x="142.1" y="62.9">C19</text>
<text x="142.1" y="65.4">470UF_50V</text>
<text x="161" y="62.9">C20</text>
<text x="283.4" y="61.5">R1</text>
<text x="161" y="66.3">0.1UF_50V</text>
<text x="305.4" y="71.4">R2</text>
<text x="283.4" y="73">1K_2010</text>
<text x="298.6" y="74.2">1K_0805</text>
<text x="316.4" y="76.4">D12</text>
<text x="342.6" y="82.6">C29</text>
<text x="304" y="88.3">R3</text>
<text x="334.1" y="85.4">100UF_7V</text>
<text x="364.8" y="85.4">C30</text>
<text x="364.8" y="88">0.1UF_50V</text>
<text x="294.9" y="91.1">4.99K_0805</text>
<text x="97.3" y="116.5">R33</text>
<text x="105.7" y="116.5">0.5R_1206</text>
<text x="73.3" y="128">U3</text>
<text x="258" y="135.6">Q1</text>
<text x="49.4" y="141.8">C21</text>
<text x="125.5" y="141.8">L3</text>
<text x="300.3" y="140.4">L4</text>
<text x="305.9" y="141.8">22uH_1A</text>
<text x="370.8" y="140.4">D4</text>
<text x="46.5" y="147.5">220PF_50V</text>
<text x="122.7" y="149.2">330uH_1A</text>
<text x="100.1" y="153.1">1N5819</text>
<text x="102.9" y="150.3">D5</text>
<text x="128.3" y="155.9">C22</text>
<text x="148" y="153.1">C23</text>
<text x="166.7" y="153.1">D6</text>
<text x="296.4" y="155.9">D7</text>
<text x="370.8" y="152">1N4148</text>
<text x="395.9" y="155.9">C24</text>
<text x="71.9" y="158.8">MC34063A_SO</text>
<text x="119.8" y="158.7">330UF_16V</text>
<text x="145.2" y="158.8">0.1UF_50V</text>
<text x="166.7" y="156.5">1N4744</text>
<text x="268.2" y="157.6">U4</text>
<text x="296.4" y="159.3">1N5819</text>
<text x="331.3" y="161.6">C25</text>
<text x="352.7" y="158.7">D8</text>
<text x="395.9" y="158.5">0.1F_5.5V</text>
<text x="215.7" y="167.2">1NF_50V</text>
<text x="297.5" y="167.2">100PF_50V</text>
<text x="305.9" y="164.4">C26</text>
<text x="328.5" y="164.4">100UF_25V</text>
<text x="352.7" y="162.1">1N4729/1N4734</text>
<text x="77.6" y="171.4">R35</text>
<text x="314.4" y="172.8">33K_0805</text>
<text x="317.2" y="170">R34</text>
<text x="218.5" y="174.3">C27</text>
<text x="57.8" y="181.3">R36</text>
<text x="57.8" y="184.1">1.96K_0805</text>
<text x="77.6" y="183">16.9K_0805</text>
<text x="218.5" y="182.7">R37</text>
<text x="265.9" y="184.1">LM3485</text>
<text x="324.5" y="189.8">R38</text>
<text x="215.7" y="192.6">47K_0805</text>
<text x="324.5" y="193.1">20K_0805</text>
</g>
<g font-size="2.5" fill="#004080">
<text x="73.3" y="132.3">COMP</text>
<text x="90" y="135.1" transform="rotate(-90 90 135.1)">VCC</text>
<text x="91.5" y="137.9">IDC</text>
<text x="91.8" y="135.1">IPK</text>
<text x="73.3" y="140.7">TCAP</text>
<text x="89.2" y="143.6">ISWC</text>
<text x="84.4" y="146.6" transform="rotate(-90 84.4 146.6)">GND</text>
<text x="89.3" y="146.4">ISWE</text>
<text x="253.8" y="163.3">VIN</text>
<text x="264.2" y="163.3">ISENSE</text>
<text x="253.8" y="168.9">PGATE</text>
<text x="267.8" y="168.9">GND</text>
<text x="253.8" y="174.6">PWR GND</text>
<text x="269.8" y="174.6">NC</text>
<text x="253.8" y="180.2">ADJ</text>
<text x="270.3" y="180.2">FB</text>
</g>
<g font-size="1">
<text x="44" y="1.1">5</text>
<text x="129.1" y="1.1">4</text>
<text x="214.3" y="1.1">3</text>
<text x="299.4" y="1.1">2</text>
<text x="384.6" y="1.1">1</text>
<text x=".4" y="29.4">E</text>
<text x="427.5" y="29.4">E</text>
<text x=".4" y="83.5">D</text>
<text x="427.5" y="83.5">D</text>
<text x=".4" y="137.6">C</text>
<text x="427.5" y="137.6">C</text>
<text x=".4" y="191.8">B</text>
<text x="427.5" y="191.8">B</text>
<text x=".4" y="245.9">A</text>
<text x="427.5" y="245.9">A</text>
<text x="44" y="273.2">5</text>
<text x="129.1" y="273.2">4</text>
<text x="214.3" y="273.2">3</text>
<text x="299.4" y="273.2">2</text>
<text x="384.6" y="273.2">1</text>
</g>
</svg>
